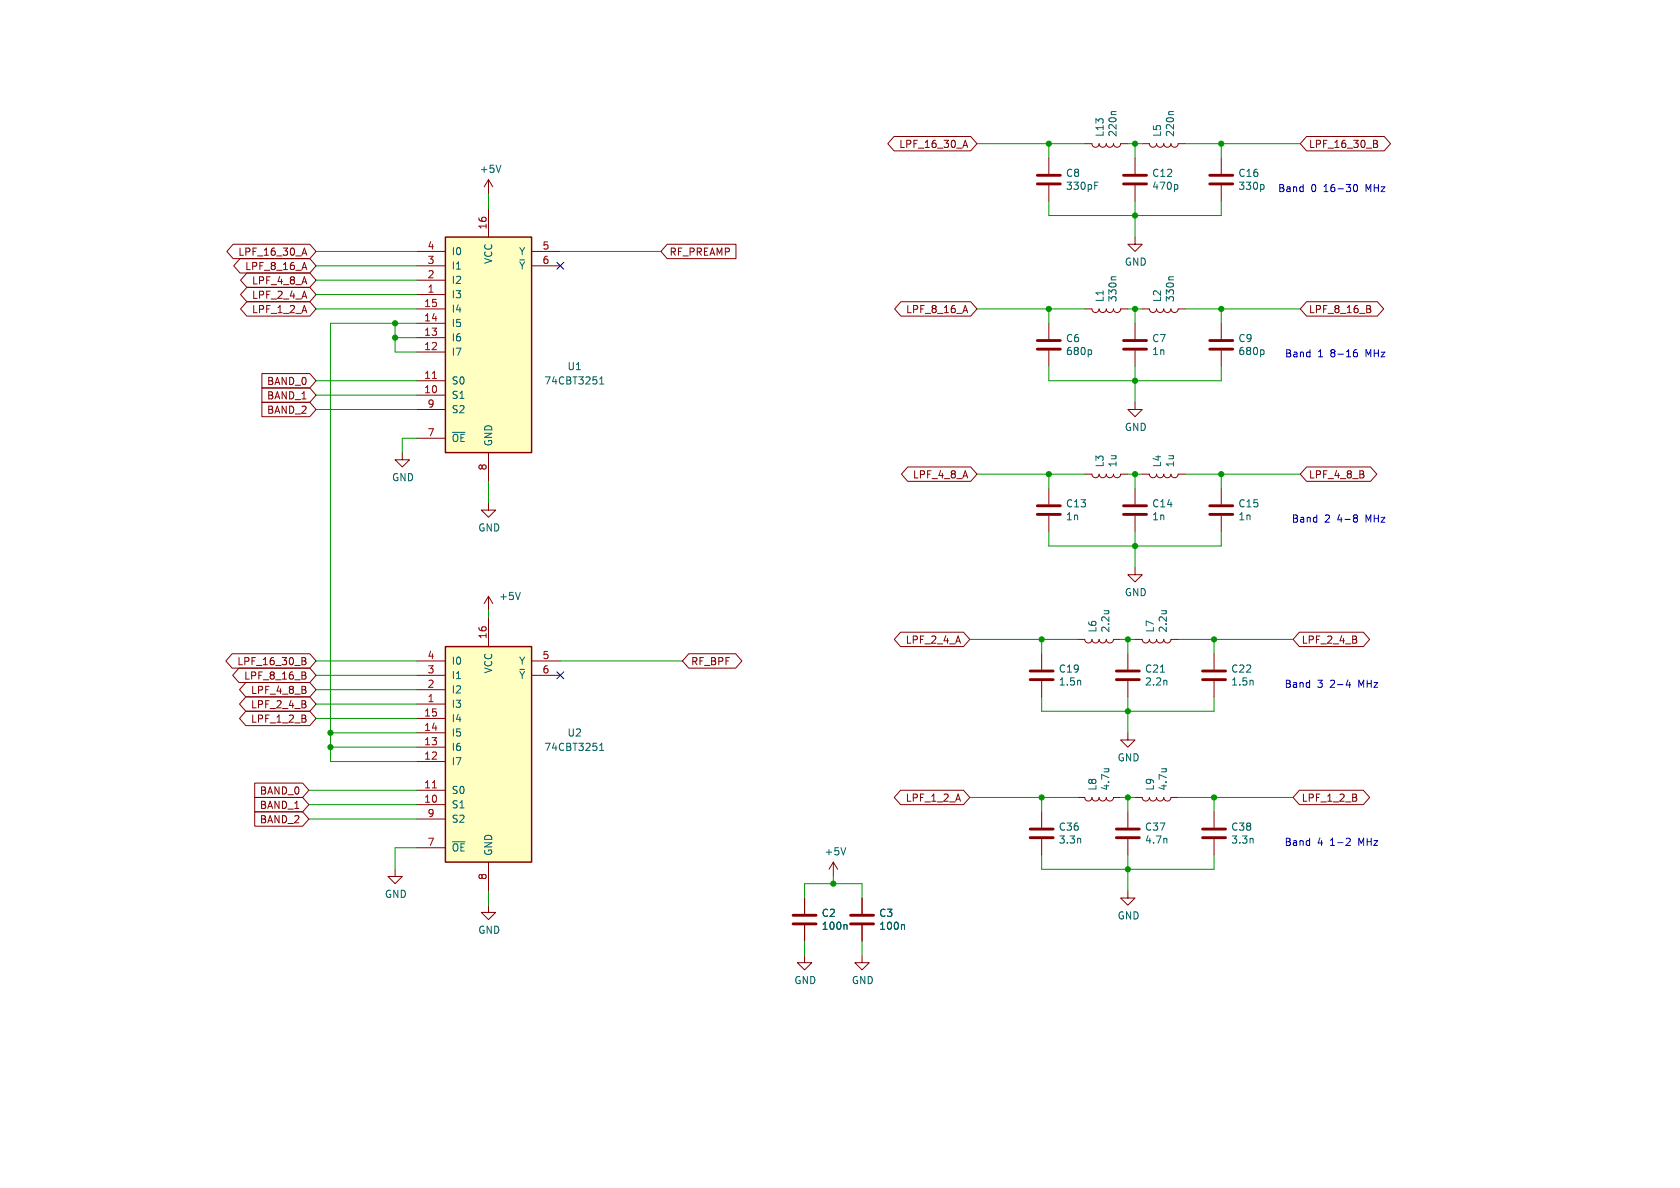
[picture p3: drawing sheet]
<svg xmlns="http://www.w3.org/2000/svg" width="297mm" height="210mm" viewBox="0 0 297 210" stroke-linecap="round" stroke-linejoin="round" font-family="sans-serif">
<g fill="none" stroke="#840000" stroke-width=".51">
<path d="M183.4 31h4.1M183.4 32.5h4.1M198.6 31h4.1M198.6 32.5h4.1M213.9 31h4M213.9 32.5h4M183.4 60.2h4.1M183.4 61.7h4.1M198.6 60.2h4.1M198.6 61.7h4.1M213.9 60.2h4M213.9 61.7h4"/>
<path d="M183.4 89.4h4.1M183.4 90.9h4.1M198.6 89.4h4.1M198.6 90.9h4.1M213.9 89.4h4M213.9 90.9h4M182.1 118.6h4.1M197.4 118.6h4M212.6 118.6h4.1M182.1 120.1h4.1M197.4 120.1h4M212.6 120.1h4.1"/>
<path d="M182.1 146.6h4.1M182.1 148.1h4.1M197.4 146.6h4M197.4 148.1h4M212.6 146.6h4.1M212.6 148.1h4.1M140.2 163.3h4.1M140.2 161.8h4.1M150.4 163.3h4M150.4 161.8h4"/>
</g>
<g fill="none" stroke="#840000" stroke-width=".18">
<path d="M86.4 31.8v2.5M86.4 36.8v5.1M86.4 31.8l-.8 1.2M86.4 31.8l.7 1.2M158.1 24.1h13.5l1.1 1.3-1.1 1.3h-13.5l-1.2-1.3zM170.3 25.7h.6M170.6 24.8l.5 1.3M185.4 27.9v2.8M185.4 32.8v2.8M191.8 25.4h1.2a.64 .64 0 0 0 .7 .6 .64 .64 0 0 0 .6-.6 .64 .64 0 0 0 .6 .6 .64 .64 0 0 0 .7-.6 .64 .64 0 0 0 .6 .6 .64 .64 0 0 0 .6-.6 .64 .64 0 0 0 .7 .6 .64 .64 0 0 0 .6-.6h1.3M200.7 27.9v2.8M200.7 32.8v2.8"/>
<path d="M201.9 25.4h1.3a.64 .64 0 0 0 .6 .6 .64 .64 0 0 0 .7-.6 .64 .64 0 0 0 .6 .6 .64 .64 0 0 0 .6-.6 .64 .64 0 0 0 .7 .6 .64 .64 0 0 0 .6-.6 .64 .64 0 0 0 .6 .6 .64 .64 0 0 0 .7-.6h1.2M215.9 27.9v2.8M215.9 32.8v2.8M231 24.1h13.7l1.1 1.3-1.1 1.3h-13.7l-1.1-1.3zM242.8 25.4h.5M242.8 24.8l.6 .1 .1 .3-.2 .2M243.3 25.4l.3 .2-.1 .3-.7 .2M41.2 43.2h13.6l1.1 1.3-1.1 1.2h-13.6l-1.1-1.2zM42.4 45.7h12.4l1.1 1.3-1.1 1.3h-12.4l-1.1-1.3zM43.6 53.3h11.2l1.1 1.3-1.1 1.3h-11.2l-1.1-1.3zM43.6 48.3h11.2l1.1 1.2-1.1 1.3h-11.2l-1.1-1.3zM43.6 50.8h11.2l1.1 1.3-1.1 1.2h-11.2l-1.1-1.2z"/>
<path d="M53.5 44.8h.6M53.8 43.9l.4 1.2M53.8 46.4l.4 1.3M73.7 54.6h5M73.7 52.1h5M73.7 59.7h5M73.7 57.2h5M73.7 49.5h5M73.7 47h5M73.7 44.5h5M94 47h5.1M94 44.5h5.1"/>
<path d="M118 43.2h12.1v2.5h-12.1l-1.2-1.2zM159.3 53.3h12.3l1.1 1.3-1.1 1.3h-12.3l-1.1-1.3zM170.6 54l.5 1.3M185.4 57.2v2.7M191.8 54.6h1.2a.64 .64 0 0 0 .7 .6 .64 .64 0 0 0 .6-.6 .64 .64 0 0 0 .6 .6 .64 .64 0 0 0 .7-.6 .64 .64 0 0 0 .6 .6 .64 .64 0 0 0 .6-.6 .64 .64 0 0 0 .7 .6 .64 .64 0 0 0 .6-.6h1.3M200.7 41.9v1.3h1.2l-1.2 1.3-1.3-1.3h1.3M200.7 57.2v2.7M201.9 54.6h1.3a.64 .64 0 0 0 .6 .6 .64 .64 0 0 0 .7-.6 .64 .64 0 0 0 .6 .6 .64 .64 0 0 0 .6-.6 .64 .64 0 0 0 .7 .6 .64 .64 0 0 0 .6-.6 .64 .64 0 0 0 .6 .6 .64 .64 0 0 0 .7-.6h1.2M215.9 57.2v2.7M231 53.3h12.5l1.1 1.3-1.1 1.3h-12.5l-1.1-1.3zM242 54.6l.3 .3v.3l-.2 .1M242.2 54.1l.1 .2-.1 .3"/>
<path d="M46.3 66h8.5l1.1 1.3-1.1 1.3h-8.5zM46.3 71.1h8.5l1.1 1.3-1.1 1.3h-8.5zM46.3 68.6h8.5l1.1 1.3-1.1 1.2h-8.5zM73.7 69.9h5M73.7 67.3h5M73.7 62.2h5M73.7 77.5h5M73.7 72.4h5M185.4 62v2.8M200.7 71.1v1.3h1.2l-1.2 1.3-1.3-1.3h1.3M200.7 62v2.8M215.9 62v2.8"/>
<path d="M71.1 80v1.3h1.3l-1.3 1.3-1.3-1.3h1.3M86.4 88.9v1.3h1.2l-1.2 1.2-1.3-1.2h1.3M86.4 80v5.1M160.5 82.5h11.1l1.1 1.3-1.1 1.3h-11.1l-1.1-1.3zM185.4 86.4v2.8M185.4 91.2v2.8M191.8 83.8h1.2a.64 .64 0 0 0 .7 .7 .64 .64 0 0 0 .6-.7 .64 .64 0 0 0 .6 .7 .64 .64 0 0 0 .7-.7 .64 .64 0 0 0 .6 .7 .64 .64 0 0 0 .6-.7 .64 .64 0 0 0 .7 .7 .64 .64 0 0 0 .6-.7h1.3M200.7 86.4v2.8M200.7 91.2v2.8M201.9 83.8h1.3a.64 .64 0 0 0 .6 .7 .64 .64 0 0 0 .7-.7 .64 .64 0 0 0 .6 .7 .64 .64 0 0 0 .6-.7 .64 .64 0 0 0 .7 .7 .64 .64 0 0 0 .6-.7 .64 .64 0 0 0 .6 .7 .64 .64 0 0 0 .7-.7h1.2M215.9 86.4v2.8M215.9 91.2v2.8"/>
<path d="M231 82.5h11.3l1.1 1.3-1.1 1.3h-11.3l-1.1-1.3zM41 115.6h13.8l1.1 1.2-1.1 1.3h-13.8l-1.1-1.3zM42.2 118.1h12.6l1.1 1.3-1.1 1.3h-12.6l-1.1-1.3zM53.4 116.8h.4M53.4 116.2l.6 .2v.2l-.2 .2M53.8 116.8l.3 .3-.1 .3-.6 .1M53.8 119.4l.3 .2-.1 .3-.1 .2M53.9 118.8l.1 .2-.1 .3M73.7 119.4h5M73.7 116.8h5M86.4 105.4v2.6M86.4 109.2v5.1"/>
<path d="M86.4 105.4l-.8 1.3M86.4 105.4l.7 1.3M94 119.4h5.1M94 116.8h5.1M121.8 115.6h8.3l1.1 1.2-1.1 1.3h-8.3l-1.2-1.3zM159.2 111.8h11.1l1.1 1.2-1.1 1.3h-11.1l-1.1-1.3zM184.1 115.6v2.8M190.5 113h1.3a.64 .64 0 0 0 .6 .7 .64 .64 0 0 0 .6-.7 .64 .64 0 0 0 .7 .7 .64 .64 0 0 0 .6-.7 .64 .64 0 0 0 .6 .7 .64 .64 0 0 0 .7-.7 .64 .64 0 0 0 .6 .7 .64 .64 0 0 0 .6-.7h1.3M199.4 115.6v2.8M200.7 113h1.2a.64 .64 0 0 0 .7 .7 .64 .64 0 0 0 .6-.7 .64 .64 0 0 0 .6 .7 .64 .64 0 0 0 .7-.7 .64 .64 0 0 0 .6 .7 .64 .64 0 0 0 .6-.7 .64 .64 0 0 0 .7 .7 .64 .64 0 0 0 .6-.7h1.3M200.7 100.3v1.3h1.2l-1.2 1.3-1.3-1.3h1.3M214.6 115.6v2.8"/>
<path d="M229.7 111.8h11.3l1.1 1.2-1.1 1.3h-11.3l-1.1-1.3zM43.5 125.7h11.3l1.1 1.3-1.1 1.3h-11.3l-1.2-1.3zM43.5 120.6h11.3l1.1 1.3-1.1 1.3h-11.3l-1.2-1.3zM43.5 123.2h11.3l1.1 1.3-1.1 1.2h-11.3l-1.2-1.2zM45 138.4h8.5l1.1 1.3-1.1 1.3h-8.5zM73.7 124.5h5M73.7 139.7h5M73.7 134.6h5M73.7 132.1h5M73.7 129.5h5M73.7 127h5M73.7 121.9h5"/>
<path d="M159.2 139.7h11.1l1.1 1.3-1.1 1.2h-11.1l-1.1-1.2zM184.1 120.4v2.8M199.4 129.5v1.3h1.3l-1.3 1.3-1.3-1.3h1.3M199.4 120.4v2.8M214.6 120.4v2.8M229.7 139.7h11.3l1.1 1.3-1.1 1.2h-11.3l-1.1-1.2zM45 143.5h8.5l1.1 1.3-1.1 1.3h-8.5zM45 141h8.5l1.1 1.2-1.1 1.3h-8.5zM69.8 153.7v1.2h1.3l-1.3 1.3-1.2-1.3h1.2M73.7 142.2h5M73.7 149.9h5M73.7 144.8h5"/>
<path d="M86.4 152.4v5.1M142.2 158.8v2.7M147.3 152.4l-.7 1.3M147.3 152.4v2.5M147.3 152.4l.8 1.3M152.4 158.8v2.7M184.1 143.5v2.8M184.1 148.3v2.8M190.5 141h1.3a.64 .64 0 0 0 .6 .6 .64 .64 0 0 0 .6-.6 .64 .64 0 0 0 .7 .6 .64 .64 0 0 0 .6-.6 .64 .64 0 0 0 .6 .6 .64 .64 0 0 0 .7-.6 .64 .64 0 0 0 .6 .6 .64 .64 0 0 0 .6-.6h1.3M199.4 157.5v1.3h1.3l-1.3 1.2-1.3-1.2h1.3M199.4 143.5v2.8M199.4 148.3v2.8"/>
<path d="M200.7 141h1.2a.64 .64 0 0 0 .7 .6 .64 .64 0 0 0 .6-.6 .64 .64 0 0 0 .6 .6 .64 .64 0 0 0 .7-.6 .64 .64 0 0 0 .6 .6 .64 .64 0 0 0 .6-.6 .64 .64 0 0 0 .7 .6 .64 .64 0 0 0 .6-.6h1.3M214.6 143.5v2.8M214.6 148.3v2.8M86.4 160v1.3h1.2l-1.2 1.3-1.3-1.3h1.3M142.2 168.9v1.3h1.3l-1.3 1.3-1.2-1.3h1.2M142.2 163.6v2.8M152.4 168.9v1.3h1.3l-1.3 1.3-1.3-1.3h1.3M152.4 163.6v2.8"/>
</g>
<g fill="none" stroke="#006464" stroke-width=".18">
<path d="M197.3 19.7h-.7l-.1 .2M207.5 19.7h-.7l-.2 .2M88.6 29.2l-.5 1.3M193.5 32.8h.5M193.5 32.2h.6M208 32.6l.2 .3v.3l-.2 .3M223.2 32.6l.3 .3v.3l-.3 .3M91.9 45.9h.8M197.3 48.9h-.7l-.1 .2M207.5 48.9h-.7l-.2 .2M106 67l.4-.4v1.3M106 67.9h.7"/>
<path d="M192.7 61.8l.3 .3v.3l-.3 .3M223.2 61.8l.3 .3v.3l-.3 .3M91.9 118.3h.8M92 104.7l-.4 1.3M195.2 108h.8M195.9 108h.1M205.1 118.8h.8M205.3 108h.9M206.1 108h.1M106 132.7h.7M106 131.8l.4-.4v1.3M191 120.3l.1 .8"/>
<path d="M195.2 135.9h.8M195.9 135.9l.1 .1M205.3 135.9h.9M206.1 135.9v.1M206.2 120.3l.1 .8M221.5 120.3v.8M149.5 149.9l-.4 1.2M191 148.3l.1 .7M206.2 148.3l.1 .7M221.5 148.3v.7M149.6 163.4l.1 .2v.7M159.7 163.4l.2 .2v.7"/>
</g>
<g fill="#ffffc2" stroke="#ffffc2" stroke-width=".18">
<path d="M78.7 114.3h15.3v38.1h-15.3z"/>
<path d="M78.7 41.9h15.3v38.1h-15.3z"/>
</g>
<path d="M78.7 41.9h15.3v38.1h-15.3zM78.7 114.3h15.3v38.1h-15.3z" fill="none" stroke="#840000" stroke-width=".25"/>
<path d="M76.4 66.9h.8M76.4 139.3h.8" fill="none" stroke="#a90000" stroke-width=".18"/>
<path d="M239.4 32.7l.2-.1a.68 .68 0 0 1 .4 .6 .68 .68 0 0 1-.4 .7l-.2-.1-.1-.4zM239.4 62.4l.3-.1 .3 .2-.1 .5h-.5M239.9 61.8l-.4 .1-.2 .2M239.5 91h.2l.3 .3-.3 .3M239.5 91.6h.2M239.7 91.6l.2 .1 .1 .4-.3 .2h-.2M238 121.1h.8M238.6 120.7v.8M238.2 148.2h.4l.1 .3-.8 .9h.8" fill="none" stroke="#0000c2" stroke-width=".18"/>
<g fill="none" stroke="#009600" stroke-width=".18">
<path d="M86.4 34.3v2.5M172.7 25.4h19.1M185.4 35.6v2.5h30.5v-2.5M185.4 25.4v2.5M199.4 25.4h2.5M200.7 25.4v2.5M200.7 35.6v6.3M209.5 25.4h20.4M215.9 25.4v2.5M55.9 54.6h17.8M55.9 47h17.8M55.9 44.5h17.8"/>
<path d="M55.9 49.5h17.8M55.9 52.1h17.8M69.8 57.2v5h3.9M69.8 59.7h3.9M73.7 57.2h-15.3v77.4h15.3M99.1 44.5h17.7M172.7 54.6h19.1M185.4 54.6v2.6M199.4 54.6h2.5M200.7 54.6v2.6M209.5 54.6h20.4M215.9 54.6v2.6"/>
<path d="M55.9 67.3h17.8M55.9 72.4h17.8M55.9 69.9h17.8M73.7 77.5h-2.6v2.5M185.4 64.8v2.5h30.5v-2.5M200.7 64.8v6.3M86.4 85.1v3.8M172.7 83.8h19.1M185.4 94v2.5h30.5v-2.5M185.4 83.8v2.6M199.4 83.8h2.5M200.7 83.8v2.6"/>
<path d="M200.7 94v6.3M209.5 83.8h20.4M215.9 83.8v2.6M55.9 116.8h17.8M55.9 119.4h17.8M86.4 108v1.2M99.1 116.8h21.5M171.4 113h19.1M184.1 113v2.6M198.1 113h2.6M199.4 113v2.6M208.3 113h20.3"/>
<path d="M214.6 113v2.6M54.6 139.7h19.1M55.9 127h17.8M55.9 124.5h17.8M55.9 121.9h17.8M58.4 129.5h15.3M58.4 132.1h15.3M184.1 123.2v2.5h30.5v-2.5M199.4 123.2v6.3M54.6 142.2h19.1M54.6 144.8h19.1M73.7 149.9h-3.9v3.8"/>
<path d="M86.4 157.5v2.5M142.2 158.8v-2.6h10.2v2.6M147.3 154.9v1.3M171.4 141h19.1M184.1 151.1v2.6h30.5v-2.6M184.1 141v2.5M198.1 141h2.6M199.4 141v2.5M199.4 151.1v6.4M208.3 141h20.3M214.6 141v2.5M142.2 166.4v2.5"/>
<path d="M152.4 166.4v2.5"/>
</g>
<path d="M98.5 46.4l1.2 1.2M99.7 46.4l-1.2 1.2M98.5 118.8l1.2 1.2M99.7 118.8l-1.2 1.2" fill="none" stroke="#000084" stroke-width=".18"/>
<g fill="#009600" stroke="#009600" stroke-width=".18">
<circle cx="69.8" cy="59.7" r=".46"/>
<circle cx="69.8" cy="57.2" r=".46"/>
<circle cx="185.4" cy="25.4" r=".46"/>
<circle cx="185.4" cy="54.6" r=".46"/>
<circle cx="200.7" cy="25.4" r=".46"/>
<circle cx="200.7" cy="54.6" r=".46"/>
<circle cx="200.7" cy="67.3" r=".46"/>
<circle cx="185.4" cy="83.8" r=".46"/>
<circle cx="199.4" cy="113" r=".46"/>
<circle cx="199.4" cy="125.7" r=".46"/>
<circle cx="184.1" cy="113" r=".46"/>
<circle cx="200.7" cy="83.8" r=".46"/>
<circle cx="200.7" cy="96.5" r=".46"/>
<circle cx="184.1" cy="141" r=".46"/>
<circle cx="147.3" cy="156.2" r=".46"/>
<circle cx="214.6" cy="141" r=".46"/>
<circle cx="199.4" cy="153.7" r=".46"/>
<circle cx="199.4" cy="141" r=".46"/>
<circle cx="58.4" cy="129.5" r=".46"/>
<circle cx="58.4" cy="132.1" r=".46"/>
<circle cx="215.9" cy="83.8" r=".46"/>
<circle cx="214.6" cy="113" r=".46"/>
<circle cx="215.9" cy="25.4" r=".46"/>
<circle cx="215.9" cy="54.6" r=".46"/>
<circle cx="200.7" cy="38.1" r=".46"/>
</g>
<g font-size="1.8" fill="#840000">
<text x="158.9" y="26.4">LPF_16_30_A</text>
<text x="231.3" y="26.4">LPF_16_30_B</text>
<text x="42" y="45.4">LPF_16_30_A</text>
<text x="43.2" y="47.9">LPF_8_16_A</text>
<text x="118.3" y="45.4">RF_PREAMP</text>
<text x="44.5" y="50.5">LPF_4_8_A</text>
<text x="44.5" y="53">LPF_2_4_A</text>
<text x="44.5" y="55.6">LPF_1_2_A</text>
<text x="160.1" y="55.6">LPF_8_16_A</text>
<text x="231.3" y="55.6">LPF_8_16_B</text>
<text x="47.1" y="68.3">BAND_0</text>
<text x="47.1" y="70.8">BAND_1</text>
<text x="47.1" y="73.3">BAND_2</text>
<text x="161.3" y="84.8">LPF_4_8_A</text>
<text x="231.3" y="84.8">LPF_4_8_B</text>
<text x="160" y="114">LPF_2_4_A</text>
<text x="230" y="114">LPF_2_4_B</text>
<text x="41.9" y="117.8">LPF_16_30_B</text>
<text x="122.1" y="117.8">RF_BPF</text>
<text x="43.1" y="120.3">LPF_8_16_B</text>
<text x="44.3" y="122.9">LPF_4_8_B</text>
<text x="44.3" y="125.4">LPF_2_4_B</text>
<text x="44.3" y="128">LPF_1_2_B</text>
<text x="45.8" y="143.2">BAND_1</text>
<text x="45.8" y="140.7">BAND_0</text>
<text x="160" y="141.9">LPF_1_2_A</text>
<text x="230" y="141.9">LPF_1_2_B</text>
<text x="45.8" y="145.7">BAND_2</text>
</g>
<g font-size="1.8" fill="#006464">
<text x="195.3" y="24.3" transform="rotate(-90 195.3 24.3)">L13</text>
<text x="197.6" y="24.3" transform="rotate(-90 197.6 24.3)">220n</text>
<text x="205.5" y="24.3" transform="rotate(-90 205.5 24.3)">L5</text>
<text x="207.7" y="24.3" transform="rotate(-90 207.7 24.3)">220n</text>
<text x="84.7" y="30.8">+5V</text>
<text x="188.4" y="31.5">C8</text>
<text x="188.4" y="33.8">330pF</text>
<text x="203.6" y="33.8">470p</text>
<text x="203.6" y="31.5">C12</text>
<text x="218.8" y="33.8">330p</text>
<text x="218.8" y="31.5">C16</text>
<text x="79.8" y="47.9">I1</text>
<text x="79.8" y="45.3">I0</text>
<text x="87.2" y="46.8" transform="rotate(-90 87.2 46.8)">VCC</text>
<text x="91.7" y="45.3">Y</text>
<text x="91.7" y="47.9">~{Y}</text>
<text x="198.8" y="47.2">GND</text>
<text x="79.8" y="52.9">I3</text>
<text x="79.8" y="50.4">I2</text>
<text x="195.3" y="53.5" transform="rotate(-90 195.3 53.5)">L1</text>
<text x="197.6" y="53.5" transform="rotate(-90 197.6 53.5)">330n</text>
<text x="205.5" y="53.5" transform="rotate(-90 205.5 53.5)">L2</text>
<text x="207.7" y="53.5" transform="rotate(-90 207.7 53.5)">330n</text>
<text x="79.8" y="58">I5</text>
<text x="79.8" y="55.5">I4</text>
<text x="79.8" y="63.1">I7</text>
<text x="79.8" y="60.6">I6</text>
<text x="100.2" y="65.6">U1</text>
<text x="188.4" y="60.7">C6</text>
<text x="188.4" y="63">680p</text>
<text x="203.6" y="60.7">C7</text>
<text x="203.6" y="63">1n</text>
<text x="218.8" y="60.7">C9</text>
<text x="218.8" y="63">680p</text>
<text x="79.8" y="70.7">S1</text>
<text x="79.8" y="68.2">S0</text>
<text x="96.1" y="68.2">74CBT3251</text>
<text x="79.8" y="73.3">S2</text>
<text x="198.8" y="76.4">GND</text>
<text x="79.8" y="78.3">~{OE}</text>
<text x="87.2" y="79" transform="rotate(-90 87.2 79)">GND</text>
<text x="195.3" y="82.7" transform="rotate(-90 195.3 82.7)">L3</text>
<text x="197.6" y="82.7" transform="rotate(-90 197.6 82.7)">1u</text>
<text x="205.5" y="82.7" transform="rotate(-90 205.5 82.7)">L4</text>
<text x="207.7" y="82.7" transform="rotate(-90 207.7 82.7)">1u</text>
<text x="69.2" y="85.3">GND</text>
<text x="188.4" y="89.9">C13</text>
<text x="203.6" y="89.9">C14</text>
<text x="218.8" y="89.9">C15</text>
<text x="84.5" y="94.2">GND</text>
<text x="188.4" y="92.2">1n</text>
<text x="203.6" y="92.2">1n</text>
<text x="218.8" y="92.2">1n</text>
<text x="88.1" y="106.3">+5V</text>
<text x="198.8" y="105.6">GND</text>
<text x="194" y="111.9" transform="rotate(-90 194 111.9)">L6</text>
<text x="196.3" y="111.9" transform="rotate(-90 196.3 111.9)">2.2u</text>
<text x="204.2" y="111.9" transform="rotate(-90 204.2 111.9)">L7</text>
<text x="206.5" y="111.9" transform="rotate(-90 206.5 111.9)">2.2u</text>
<text x="79.8" y="117.7">I0</text>
<text x="87.2" y="119.1" transform="rotate(-90 87.2 119.1)">VCC</text>
<text x="91.7" y="117.7">Y</text>
<text x="187.1" y="119.1">C19</text>
<text x="202.3" y="119.1">C21</text>
<text x="217.6" y="119.1">C22</text>
<text x="79.8" y="125.3">I3</text>
<text x="79.8" y="122.8">I2</text>
<text x="79.8" y="120.2">I1</text>
<text x="91.7" y="120.2">~{Y}</text>
<text x="187.1" y="121.4">1.5n</text>
<text x="202.3" y="121.4">2.2n</text>
<text x="217.6" y="121.4">1.5n</text>
<text x="79.8" y="130.4">I5</text>
<text x="79.8" y="127.9">I4</text>
<text x="100.2" y="130.4">U2</text>
<text x="79.8" y="135.5">I7</text>
<text x="79.8" y="132.9">I6</text>
<text x="96.1" y="132.9">74CBT3251</text>
<text x="197.5" y="134.8">GND</text>
<text x="79.8" y="143.1">S1</text>
<text x="79.8" y="140.6">S0</text>
<text x="194" y="139.9" transform="rotate(-90 194 139.9)">L8</text>
<text x="196.3" y="139.9" transform="rotate(-90 196.3 139.9)">4.7u</text>
<text x="204.2" y="139.9" transform="rotate(-90 204.2 139.9)">L9</text>
<text x="206.5" y="139.9" transform="rotate(-90 206.5 139.9)">4.7u</text>
<text x="79.8" y="145.6">S2</text>
<text x="187.1" y="147">C36</text>
<text x="187.1" y="149.3">3.3n</text>
<text x="202.3" y="147">C37</text>
<text x="202.3" y="149.3">4.7n</text>
<text x="217.6" y="147">C38</text>
<text x="217.6" y="149.3">3.3n</text>
<text x="79.8" y="150.7">~{OE}</text>
<text x="87.2" y="151.4" transform="rotate(-90 87.2 151.4)">GND</text>
<text x="145.7" y="151.4">+5V</text>
<text x="67.9" y="158.9">GND</text>
<text x="84.5" y="165.3">GND</text>
<text x="145.2" y="162.3">C2</text>
<text x="145.2" y="164.6">100n</text>
<text x="155.3" y="162.3">C3</text>
<text x="155.3" y="164.6">100n</text>
<text x="197.5" y="162.7">GND</text>
<text x="140.3" y="174.2">GND</text>
<text x="150.5" y="174.2">GND</text>
</g>
<g font-size="1.8" fill="#0000c2">
<text x="225.9" y="34">Band</text>
<text x="231.7" y="34">0</text>
<text x="234.1" y="34">16-30</text>
<text x="241.7" y="34">MHz</text>
<text x="227.1" y="63.3">Band</text>
<text x="233" y="63.3">1</text>
<text x="235.3" y="63.3">8-16</text>
<text x="241.7" y="63.3">MHz</text>
<text x="228.3" y="92.5">Band</text>
<text x="234.2" y="92.5">2</text>
<text x="236.5" y="92.5">4-8</text>
<text x="241.7" y="92.5">MHz</text>
<text x="227" y="121.7">Band</text>
<text x="232.9" y="121.7">3</text>
<text x="235.3" y="121.7">2-4</text>
<text x="240.4" y="121.7">MHz</text>
<text x="227" y="149.6">Band</text>
<text x="232.9" y="149.6">4</text>
<text x="235.3" y="149.6">1-2</text>
<text x="240.4" y="149.6">MHz</text>
</g>
<g font-size="1.8" fill="#a90000">
<text x="86.1" y="40.7" transform="rotate(-90 86.1 40.7)">16</text>
<text x="75.5" y="46.7">3</text>
<text x="75.5" y="44.2">4</text>
<text x="95.8" y="44.2">5</text>
<text x="95.8" y="46.7">6</text>
<text x="75.5" y="51.8">1</text>
<text x="75.5" y="49.3">2</text>
<text x="74.9" y="59.4">13</text>
<text x="74.9" y="56.9">14</text>
<text x="74.9" y="54.4">15</text>
<text x="74.9" y="62">12</text>
<text x="74.9" y="69.6">10</text>
<text x="74.9" y="67.1">11</text>
<text x="75.5" y="77.2">7</text>
<text x="75.5" y="72.1">9</text>
<text x="86.1" y="83.3" transform="rotate(-90 86.1 83.3)">8</text>
<text x="86.1" y="113.1" transform="rotate(-90 86.1 113.1)">16</text>
<text x="75.5" y="119.1">3</text>
<text x="75.5" y="116.6">4</text>
<text x="95.8" y="116.6">5</text>
<text x="95.8" y="119.1">6</text>
<text x="75.5" y="124.2">1</text>
<text x="75.5" y="121.7">2</text>
<text x="74.9" y="131.8">13</text>
<text x="74.9" y="129.3">14</text>
<text x="74.9" y="126.7">15</text>
<text x="74.9" y="134.4">12</text>
<text x="74.9" y="142">10</text>
<text x="74.9" y="139.4">11</text>
<text x="75.5" y="149.6">7</text>
<text x="75.5" y="144.5">9</text>
<text x="86.1" y="155.6" transform="rotate(-90 86.1 155.6)">8</text>
</g>
</svg>
